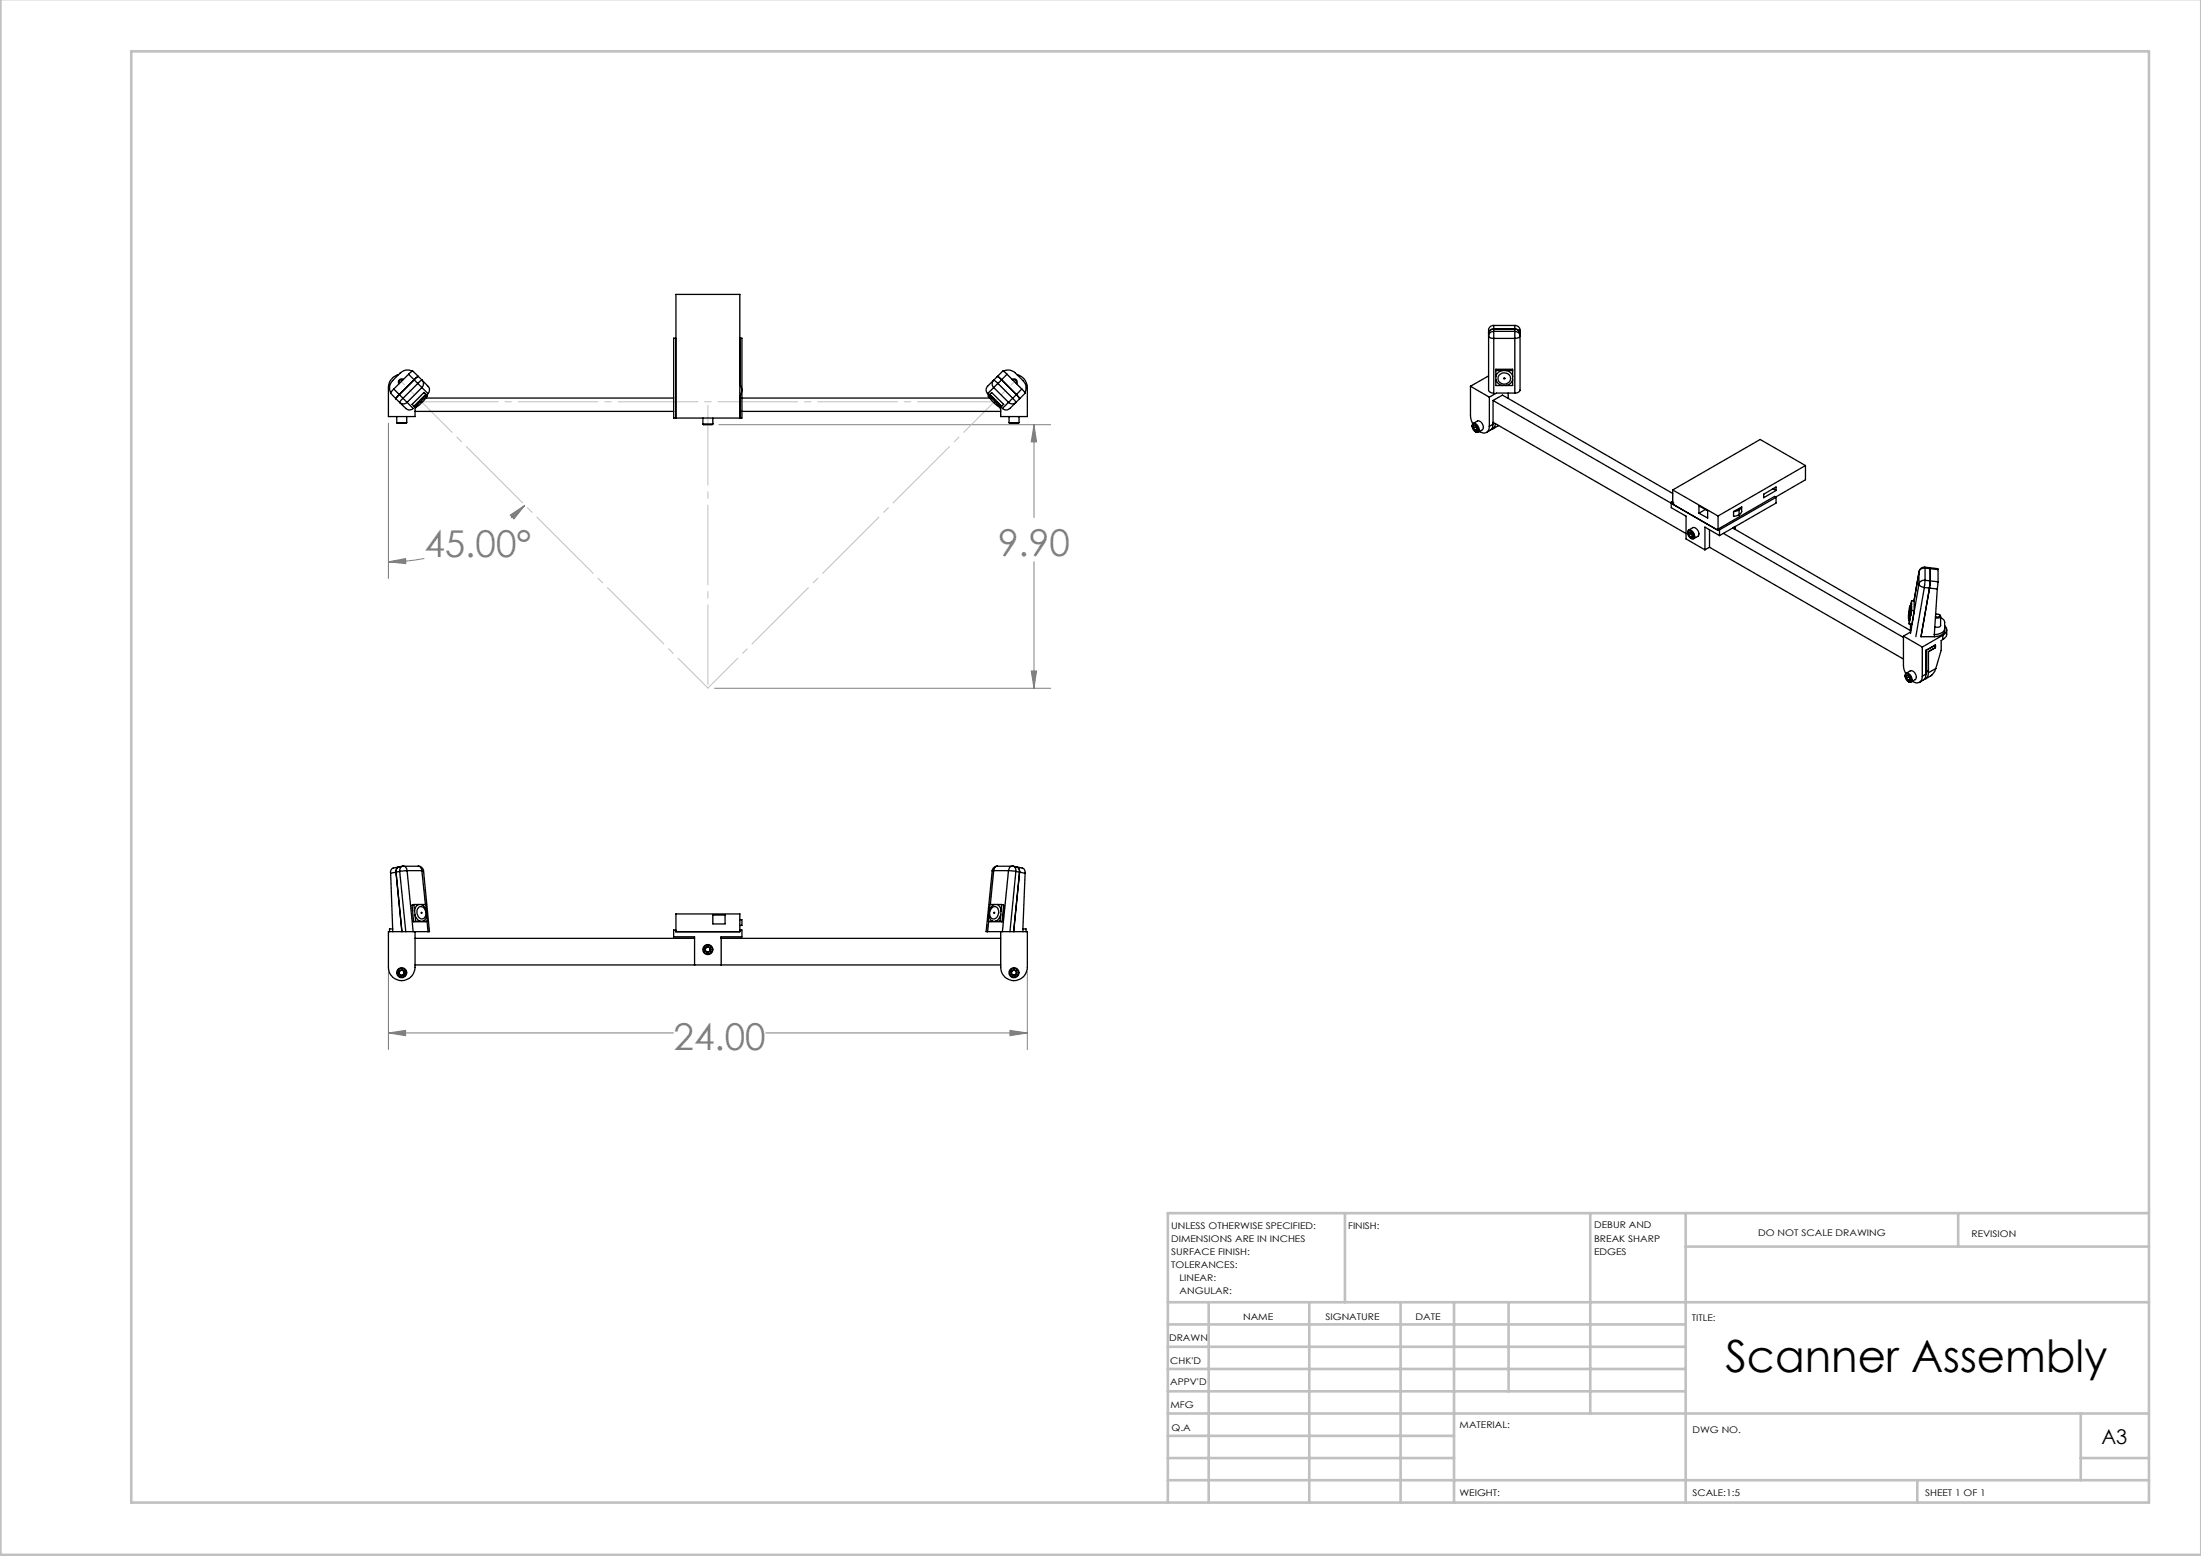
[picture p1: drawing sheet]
<svg xmlns="http://www.w3.org/2000/svg" width="420mm" height="297mm" viewBox="0 0 420 297" stroke-linecap="round" stroke-linejoin="round" font-family="sans-serif">
<g fill="none" stroke="#808080" stroke-width=".19">
<path d="M74.1 80.8v29.6M97.4 98.3l2.8-1.9-2.1 2.7zM100.2 96.4l-2.7 2.4M137.2 81.1h63.3M197.3 81.1l.5 3.2h-1zM197.3 81.1v17.7M74.1 107.2l3.3-.6v1zM81 106.6a33.7 33.7 0 0 1-6.9 .6M197.3 107.2v24.2M136.3 131.4h64.2M196.8 128.1h1l-.5 3.3zM74.1 197.2l3.3-.5v1z"/>
<path d="M74.1 185.5v14.8M74.1 197.2h54.4M146.1 197.2h49.9M192.7 196.7l3.3 .5-3.3 .5zM196 185.5v14.8"/>
</g>
<path d="M76.6 72.8l4 4" fill="none" stroke="#c0c0c0" stroke-width=".19" stroke-dasharray="15.2 1.3 1.3 1.3" stroke-dashoffset="14.3"/>
<path d="M80.6 76.8l54.5 54.5M189.6 76.8l-54.5 54.5" fill="none" stroke="#c0c0c0" stroke-width=".19" stroke-dasharray="15.2 1.3 1.3 1.3" stroke-dashoffset="7.2"/>
<path d="M189.6 76.8l3.9-3.9" fill="none" stroke="#c0c0c0" stroke-width=".19" stroke-dasharray="15.2 1.3 1.3 1.3" stroke-dashoffset="14.4"/>
<path d="M135.1 131.3v-54.6" fill="none" stroke="#c0c0c0" stroke-width=".19" stroke-dasharray="15.2 1.3 1.3 1.3" stroke-dashoffset="-.7"/>
<path d="M80.4 76.7h109.3" fill="none" stroke="#c0c0c0" stroke-width=".19" stroke-dasharray="15.2 1.3 1.3 1.3" stroke-dashoffset=".6"/>
<g fill="none" stroke="#c0c0c0" stroke-width=".5">
<path d="M.1 -.1v296.9h419.9M25 9.8h385.1v277h-385.1zM256.6 231.6v17M303.5 231.6v38.2M321.7 231.6v55.2M321.7 237.9h88.4M373.7 231.6v6.3M410.1 231.6h-187.3v55.2M222.8 248.6h187.3M222.8 257.1h98.9M222.8 252.8h98.9M230.6 248.6v38.2"/>
<path d="M249.8 248.6v38.2M267.3 248.6v38.2M277.5 248.6v38.2M287.9 248.6v17M222.8 265.6h98.9M222.8 261.3h98.9M222.8 278.3h54.7M222.8 274.1h54.7M222.8 269.8h187.3M397.1 278.3h13M397.1 269.8v12.7M222.8 282.5h187.3"/>
<path d="M365.9 282.5v4.3"/>
</g>
<g fill="#808080">
<path d="M74.1 107.2l3.3-.6v1zM97.4 98.3l2.8-1.9-2.1 2.7zM196.8 128.1h1l-.5 3.3zM197.3 81.1l.5 3.2h-1z"/>
<path d="M74.1 197.2l3.3-.5v1zM192.7 196.7l3.3 .5-3.3 .5z"/>
</g>
<g fill="none" stroke="#000" stroke-width=".25">
<path d="M75.1 74.3l-.6 .7 1.1 1.1M75.1 74.3l1.8 1.7M75.6 76.1l.7 .7M75.7 79.5v1.2M76.1 71.5a2.58 2.58 0 0 0-2 2.5v5.5h5.1v-1.8M76.9 72.5a.46 .46 0 0 0-.6 .1 .46 .46 0 0 0-.1 .6M76.9 76l.8 .8M76.9 76l-.6 .8M77 72.4a.61 .61 0 0 0-.8 .1 .61 .61 0 0 0-.1 .8M77.6 79.5v1.2M77.7 76.8a.98 .98 0 0 1-1.4 0M77.7 76.8l1.1 1.2a1.02 1.02 0 0 1-1.4 0l-1.1-1.2"/>
<path d="M78 71.4l.7-.6 1.1 1.1M78 71.4l1.7 1.8M78 71.4l-2.9 2.9M78.7 70.8h-.2a1.9 1.9 0 0 0-2.2 .4l-1.6 1.8a1.96 1.96 0 0 0-.2 2M79 77.5l.1 .2M79.1 77.7h.1M79.2 77.7l.4-.1-.3 .3zM79.2 78.5h49.4M79.7 73.2l.8 .8M79.7 73.2l-2.8 2.8M79.8 71.9l-.8 .6-3.2 3.2-.2 .4M79.8 71.9l.7 .7"/>
<path d="M79.9 76.7l-.8 1M79.9 76.7l-.9 .8M80.2 76.8l1.1-.9-.5 .6a2.08 2.08 0 0 1-1.2 1zM80.4 76.2l-.5 .5M80.4 76.7h.1l-.1 .1zM80.5 74l-2.8 2.8M80.5 74l1.2 1.1M80.5 72.6l-.8 .6M80.5 72.6a.98 .98 0 0 1 0 1.4M80.5 72.6l1.2 1.1a1.01 1.01 0 0 1 0 1.4M81.2 75.3l-.3-.4-2.3 2.3 .4 .3M81.2 75.3l-.8 .9"/>
<path d="M81.2 75.3l.2 .1M81.2 76h47.4M81.3 75.7v.2M81.4 75.4l-1 .8M81.4 75.4l.1 .1M81.5 75.5l-.2 .2M81.5 75.5l.1 .1-.3 .3M81.7 75.1l-.3 .3M128.9 64.6v15.2M129 79.8v-23.6h12.2v23.6M129 64.6h-.4v15.2h13v-15.2h-.4M134.1 79.8v1.1"/>
<path d="M136 79.8v1.1M141.2 73.4a1.78 1.78 0 0 1 0 2.2M141.2 79.8h.1M141.2 64.6h.1M141.6 78.5h49.4M141.6 76h47.3M188.5 75.1l.2 .3M188.7 75.5l.1 .4-.2-.3zM188.8 75.4l-.1 .1M188.8 75.4l1 .8M188.8 75.4l.4-.5 2.3 2.3-.4 .3M188.8 75.9l1.1 .8 .7 .9-.7-.5z"/>
<path d="M188.9 75.3l.9 .9M189.6 74l2.8 2.8M189.6 74l-1.1 1.1M189.7 76.7l.1 .1zM189.8 76.2l.5 .5M190.3 76.7l.7 1M190.3 76.7l.8 .8M190.3 71.9l.8 .6M190.4 73.2l-.7-.6a.86 .86 0 0 0-.1 1.4M190.4 73.2l-.8 .8M190.4 73.2l2.9 2.8M190.5 77.6l.5 .1-.2 .2z"/>
<path d="M191 77.7h.1M191.1 72.5l-.7 .7M191.1 72.5l2.9 2.8M191.1 77.5l-.1 .2M191.5 70.8h.1a1.9 1.9 0 0 1 2.2 .4l1.4 1.4a1.98 1.98 0 0 1 .4 2.4M192.2 71.4l-.8-.6-2.9 2.9a1.01 1.01 0 0 0 0 1.4M192.2 71.4l-1.1 1.1M192.2 71.4l2.8 2.9M192.5 79.5v1.2M193.1 72.4a.63 .63 0 0 1 .8 .1 .63 .63 0 0 1 .1 .8M193.3 72.5a.48 .48 0 0 1 .5 .1 .48 .48 0 0 1 .1 .6M193.3 76l-.9 .8"/>
<path d="M193.3 76l.1 .2a.53 .53 0 0 1 .3 .7l-.6 .2-.7-.3M194 75.3l.6 .8M194 75.3l-.7 .7M194.1 71.5a2.56 2.56 0 0 1 1.9 2.5v5.5h-5v-1.8M194.5 79.5v1.2M195 74.3l.6 .8-2.9 2.9a1.07 1.07 0 0 1-1.4 0l1.1-1.2M195 74.3l-1 1M280.6 73.7v5.6l.1 .8 .3 .8M280.6 73.7l3.6 2.1M284.1 63.7a.97 .97 0 0 1 .9-.9h4.1a.97 .97 0 0 1 1 .9M284.1 71.8l-3.5 1.9M284.2 75.8v5.6"/>
<path d="M284.9 76.4l34 19.7M284.9 76.4l1.8-1 32.5 18.8M284.9 76.4v4.6M285 63.2a.85 .85 0 0 0-.9 1.1l.4 .2 .5 .1M285 63.2v1.4M285 62.1a.91 .91 0 0 0-.9 .9v11.5a.89 .89 0 0 0 .9 .5v-10.4M285 64.6h4.1M285 63.2h4.1M285 62.1v1.1M285 62.1h4.1M285.4 72.5a1.63 1.63 0 0 0 1.3 1.1M285.4 71.8v.7"/>
<path d="M285.4 71.8v-1.3h3.2v1.3M285.4 70.7h1.3M285.4 72.5v1.1h1.3M286.1 71.6a1.16 1.16 0 0 1 1.6-.3 1.16 1.16 0 0 1 .2 1.7 1.17 1.17 0 0 1-1.5 .1 1.17 1.17 0 0 1-.3-1.5zM286.7 73.6h.7M286.7 70.7a1.63 1.63 0 0 0-1.3 1.1M286.7 70.7h.7M286.9 72.2h.2M287.4 70.7a1.5 1.5 0 0 1 1.2 1.1M287.4 70.7h1.2M287.8 75v1M288.6 71.8v.7"/>
<path d="M288.6 72.5a1.5 1.5 0 0 1-1.2 1.1M288.6 72.5v1.1h-1.2M289.1 63.2v1.4M289.1 63.2a.71 .71 0 0 1 .8 .4 .71 .71 0 0 1-.1 .8l-.7 .2M289.1 62.1a.91 .91 0 0 1 1 .9v11.5a.9 .9 0 0 1-1 .5M289.1 62.1v1.1M289.1 64.6v10.4M289.1 75h-3.6l-1.3 .8M75.7 80.7h1.9M75.7 80.7l.1 .1h1.7l.1-.1M134.1 80.9h1.9M134.1 80.9l.1 .2h1.7l.1-.2"/>
<path d="M192.5 80.7h2M192.5 80.7l.2 .1h1.6l.2-.1M280.9 81.4a.46 .46 0 0 1 .2-.6 .46 .46 0 0 1 .6 .2 1.02 1.02 0 0 1 .3 1.5h-.3l-.2-.1M281.1 81a.92 .92 0 0 1 .8 .5 .92 .92 0 0 1 0 .9 .99 .99 0 0 1-.8-1.4zM281.1 80.8l.8-.4a1.12 1.12 0 0 1 1 1.6l-.8 .5M281.2 81.7v-.4l.3-.1 .3 .5v.4l-.3 .1M281.2 81.7l.3 .5M281.6 81.5v-.1l.2 .3M281.6 81.5l-.4 .2M281.6 81.5l.2 .2M281.8 81.7v.1M281.8 81.9l-.3 .3"/>
<path d="M284.2 81.4a1.11 1.11 0 0 1-.6 1.2 1.11 1.11 0 0 1-1.3-.3M284.9 81a1.54 1.54 0 0 1-1.2 1.5M284.9 80.6l36.8 21.2M284.9 81l-.7 .4M285.4 80.9l-.3 .7-.5 .4M286 81.2l-1.2 .7M318.9 95.8v1.1l2.8 1.6v4.4l3.6 2M318.9 95.8l.3 .2M319.2 96.2h.1M319.2 96h.1M319.2 93.5v2.7M319.2 93.5l8.6 5"/>
<path d="M319.2 96.2l8.6 5M319.2 95.7l-.3 .1M324.2 96.6l1.7 .9v1.4l-1.7-.9zM325.4 97.3l-1.2 .7M327.8 98.5v2.7M330.8 97.6v1l1.1-.3M331.9 97.4l-1.1 .2M331.9 97.4v.9M332.4 96.8l-.5 .6M332.4 96.8v.8l-.5 .7M332.4 96.8l-1.6 .8M336.5 94.3l2.4-1.3v.6l-2.4 1.4z"/>
<path d="M338.3 93.3l.6 .3M338.9 94.9v1.1l-10.8 6.2M338.9 94.9l-.3-.1-10.8 6.2 .3 .1M338.9 94.9l-10.8 6.2M344.5 88.9l-16.7 9.6M344.5 88.9v2.7l-5.7 3.3M344.5 88.9l-8.6-5-16.7 9.6M322.1 101.7a.45 .45 0 0 1 .2-.6 .45 .45 0 0 1 .6 .2 1.1 1.1 0 0 1 .3 1.5l-.6-.1M322.1 101.5a.77 .77 0 0 1 1.1 .7 .46 .46 0 0 1-.3 .6 .46 .46 0 0 1-.6-.3l-.2-.4zM322.2 101.2l.8-.5a1.09 1.09 0 0 1 1 1.7l-.8 .4M322.3 102.1v-.5h.3l.4 .4v.5h-.4M322.3 102.1l.3 .4"/>
<path d="M322.7 101.8v-.1l.2 .4M322.7 101.8l-.4 .3M322.7 101.8l.2 .3M322.9 102.1h.1zM323 102.3l-.4 .2M326.2 104.5l37 21.3M326.2 101.1v3.4M326.2 104.5l-.9 .4M327.8 101.2h.1M328.1 101.1v1.1M328.1 102.2l-2.8-1.6v4.3M328.9 101.8l34.3 19.9"/>
<path d="M330.7 100.8l33.9 19.6M330.9 100.6l.2 .2M330.9 100.6l.3 .1M331.1 100.8l-.3 .1M331.2 100.7l-.1 .1M331.2 100.7v.4M364.2 118l.1 .2v.9M364.3 116.8v.1zM364.4 115.7l.1 .7-.3 1.6zM364.5 118.1l-.1 .4-.1-.1M364.5 118.1l-.2 1M364.6 119.1v1.5l-1.4 .8"/>
<path d="M364.6 117.5l-.1 .6M364.6 115.5l-.1 .2M364.8 115.8l-.2 1.7M364.8 115.4v.4M364.8 115.4l-.1-.2-.1 .3M364.8 114.6l.5 .1v1.9M364.8 116.5l.5 .1M364.8 114.6v.8M364.8 115.8v.7M364.8 116.5l-.2 1M364.8 114.6l-.2 .9M365.3 116.6l-.5 2.6-.5-.1"/>
<path d="M366.2 111.4a1.06 1.06 0 0 0 1 .7M366.2 109.1v2.3M366.2 111.4l-1.6 9.5M366.2 109.1l-1 5.6 1-5.6M366.2 109.1h.1M367.2 112.1l1 .2M367.2 112.1l-1.6 9.4M367.3 108.3a.97 .97 0 0 0-1.1 .8M367.3 108.3v.1M367.3 108.3l1 .1M367.3 110.8a1.03 1.03 0 0 0-1.1 .6M367.3 110.8l-.1 1.3"/>
<path d="M367.3 108.4a1.01 1.01 0 0 0-1.1 .7M367.3 110.8l1 .1M367.3 108.4v2.4M367.3 108.4l1 .1M368.2 112.3l-1.6 9.2h2.5M368.2 112.3l1.5 .1M368.3 108.4v.1M368.3 108.4l1.5 .1v.2M368.3 110.9l-.1 1.4M368.3 108.5v2.4M368.3 110.9l1.5 .2M368.3 108.5l1.5 .2"/>
<path d="M369.4 117.3l.5-.1 .3 .3-.3 .3-.6-.1M369.7 112.4l-.6 8.7M369.8 111.1l-.1 1.3M369.8 108.7v2.4M370 117.3l.2 .2a.56 .56 0 0 1-.3 .5 .56 .56 0 0 1-.6-.1M370.3 117.9l.2 .1a.91 .91 0 0 1 .6 .8v1.6a1.74 1.74 0 0 1-2 1.1M370.3 117.6v1.9l-.5 .2-.6-.1M371.1 119.4a1.03 1.03 0 0 1-.4 1.8M371.1 119.9a1.66 1.66 0 0 1-2 1.2M363.2 121.4v5.6l.1 .8 .3 .8M363.2 121.4l3.6 2.1M363.5 129.1a.46 .46 0 0 1 .3-.6 .46 .46 0 0 1 .5 .2 1.1 1.1 0 0 1 .4 1.5h-.4l-.2-.1"/>
<path d="M363.7 128.7a.92 .92 0 0 1 .8 .5 .92 .92 0 0 1 0 .9 .99 .99 0 0 1-.8-1.4zM363.7 128.5l.8-.4a1.09 1.09 0 0 1 1 1.6l-.8 .5M363.8 129.4v-.4l.3-.1 .4 .5v.4l-.4 .1M363.8 129.4l.3 .5M364.2 129.1v.1M364.2 129.2l-.4 .2M364.2 129.2l.2 .2M364.2 129.1l.2 .3M364.4 129.4l.1 .1M364.5 129.6l-.4 .3M366.8 129.1a1.11 1.11 0 0 1-.6 1.2 1.11 1.11 0 0 1-1.3-.3M366.8 123.5v5.6"/>
<path d="M367.5 128.7a1.54 1.54 0 0 1-1.2 1.5M367.5 128.7l-.7 .4M368 128.4l-.1 .4a1.11 1.11 0 0 1-.7 .9M368 128l-.5 .3M368 128.4v-4l1.3-.8v-.5l-1.8 1v4.6M369.1 121.1v.4M369.4 127.6l-.2 .5-.6 .8-1.1 .7M369.4 127.6l-1.4 .8M370.7 121.2l-3.9 2.3M370.7 121.2v.9M370.7 122.1l-.3 .2v1.8l-1 3.5M371.5 120.2a1.45 1.45 0 0 1-.8 1.9"/>
<path d="M74.5 166.7l.4 10.6M74.9 177.3h-.6v.5M74.9 177.3v.5M75.6 166.5l1.1 11.3M75.6 166.5l-1.1 .2M76.1 165.5a.83 .83 0 0 0-.5 1M76.3 166.3l-.7 .2M76.3 166.3l1.1 11.5M76.8 165.3h.2M76.8 165.3l-1.8 .4a.86 .86 0 0 0-.5 1M76.8 165.3a.83 .83 0 0 0-.5 1M77 165.3a.79 .79 0 0 1 .7 .9"/>
<path d="M77 165.3h2.8M77.7 166.2l-1.4 .1M77.7 166.2h2.8M77.7 166.2l1.1 11.6M79 172.6l-.4 .2 .3 3.1M79 172.6h.9M79 172.6l.1 1.3M79.1 173.9l.1 .7M79.2 174.6a1.8 1.8 0 0 0 1 1.3M79.2 177.8v6.8a2.54 2.54 0 0 1-2.5 2.6 2.54 2.54 0 0 1-2.6-2.6v-6.8h7.6M79.2 174.6l.1 1.3M79.2 179.1h53.3"/>
<path d="M79.3 175.9h.9M79.3 175.9h-.4M79.8 165.3a1.04 1.04 0 0 1 1 .9M79.8 165.3a.73 .73 0 0 1 .7 .9M79.9 172.6a1.4 1.4 0 0 0-.8 1.3M79.9 172.6h.5M79.9 173.1a1.16 1.16 0 0 1 1.2 .5 1.16 1.16 0 0 1 .1 1.2 .77 .77 0 0 1-.8 .6 .77 .77 0 0 1-.7-.7l-.1-.9zM80.2 175.9h.5M80.4 172.6a1.8 1.8 0 0 1 1 1.3M80.4 172.6h.8l.2 1.3M80.5 166.2h.3M80.5 166.2l.7 6.4"/>
<path d="M80.7 175.9h.9M80.8 166.2l1.2 11.6h-.3M81.4 173.9l.1 .7M81.5 174.6a1.46 1.46 0 0 1-.8 1.3M81.5 174.6l.1 1.3M81.5 175.9l.2 1.9M81.6 175.9h-2.7M129 177.8v-3.4h12.2v3.4h-12.3v-.3h-.3v1.3h3.9v5.4M136 174.7h2.4v1.7h-2.4zM137.6 179.1h53.4M141.2 175.5h.4v1.1h-.4M141.2 177.5h.4v1.3h-4v5.4"/>
<path d="M188.5 177.8h7.5v6.8a2.54 2.54 0 0 1-2.5 2.6 2.54 2.54 0 0 1-2.5-2.6v-6.8M188.6 175.9h2.6M188.6 175.9h.8M188.7 174.6a1.4 1.4 0 0 0 .7 1.3M188.7 174.6l-.1 1.3M188.7 175.9l-.2 1.9M188.8 173.9l-.1 .7M189.3 173.3a.75 .75 0 0 1 .8-.2 .75 .75 0 0 1 .5 .8 1.1 1.1 0 0 1-1.4 1.4 1.4 1.4 0 0 1 .1-2zM189.3 166.2l-1.1 11.6h.3M189.4 175.9h.6M189.6 166.2h-.3M189.6 166.2h2.8"/>
<path d="M189.6 166.2l-.6 6.4M189.8 172.6a1.8 1.8 0 0 0-1 1.3M189.8 172.6h.5M189.8 172.6h-.9l-.1 1.3M190 175.9h.8M190.3 172.6a1.46 1.46 0 0 1 .7 1.3M190.3 172.6h.8M190.3 165.3a.97 .97 0 0 0-1 .9M190.3 165.3a.79 .79 0 0 0-.7 .9M190.3 165.3h2.8M190.8 175.9h.4M191 174.6a1.8 1.8 0 0 1-1 1.3"/>
<path d="M191 174.6l-.2 1.3M191 173.9v.7M191.1 172.6l.4 .2-.3 3.1M191.1 172.6l-.1 1.3M192.4 166.2l1.5 .1M192.4 166.2l-1.1 11.6M193.1 165.3h.3M193.1 165.3a.79 .79 0 0 0-.7 .9M193.4 165.3a.86 .86 0 0 1 .5 1M193.4 165.3l.6 .2M193.9 166.3l1.7 .4M193.9 166.3l-1.2 11.5"/>
<path d="M194 165.5a.83 .83 0 0 1 .6 1l-1.2 11.3M194 165.5l1.1 .2a.83 .83 0 0 1 .5 1M195.2 177.3h.6v.5M195.2 177.3v.5M195.6 166.7l-.4 10.6M76.2 185.4l.5-.3 .4 .3v.5l-.4 .3-.5-.3zM79.2 184.2h111.8M134.6 181l.5-.3 .4 .3v.5l-.4 .3-.5-.3zM193 185.4l.5-.3 .5 .3v.5l-.5 .3-.5-.3z"/>
<circle cx="287.1" cy="72.2" r=".11"/>
<circle cx="80.4" cy="174.2" r=".09"/>
<circle cx="189.7" cy="174.2" r=".09"/>
<circle cx="76.6" cy="185.7" r=".48"/>
<circle cx="76.7" cy="185.7" r=".82"/>
<circle cx="76.7" cy="185.7" r=".95"/>
<circle cx="135.1" cy="181.2" r=".47"/>
<circle cx="135.1" cy="181.2" r=".96"/>
<circle cx="135.1" cy="181.3" r=".82"/>
<circle cx="193.5" cy="185.7" r=".48"/>
<circle cx="193.5" cy="185.7" r=".82"/>
<circle cx="193.5" cy="185.7" r=".95"/>
</g>
<text font-size="8.5" x="329.2" y="261.9">Scanner Assembly</text>
<g font-size="7.1" fill="#808080">
<text x="81" y="106.3">45.00°</text>
<text x="190.5" y="106.2">9.90</text>
<text x="128.5" y="200.4">24.00</text>
</g>
<text font-size="3.9" x="401" y="275.7">A3</text>
<g font-size="1.7">
<text x="223.5" y="234.6">UNLESS OTHERWISE SPECIFIED:</text>
<text x="223.5" y="237.1">DIMENSIONS ARE IN INCHES</text>
<text x="223.5" y="239.6">SURFACE FINISH:</text>
<text x="257.3" y="234.6">FINISH:</text>
<text x="304.2" y="234.5">DEBUR AND</text>
<text x="304.2" y="237">BREAK SHARP</text>
<text x="304.2" y="239.5">EDGES</text>
<text x="335.5" y="235.9">DO NOT SCALE DRAWING</text>
<text x="376.2" y="236.1">REVISION</text>
<text x="223.5" y="242.1">TOLERANCES:</text>
<text x="225.1" y="244.6">LINEAR:</text>
<text x="225.1" y="247">ANGULAR:</text>
<text x="237.2" y="252">NAME</text>
<text x="252.9" y="251.9">SIGNATURE</text>
<text x="270.1" y="251.9">DATE</text>
<text x="223.1" y="256">DRAWN</text>
<text x="322.8" y="252.2">TITLE:</text>
<text x="223.3" y="260.3">CHK'D</text>
<text x="223.3" y="264.4">APPV'D</text>
<text x="223.3" y="268.7">MFG</text>
<text x="223.6" y="273.1">Q.A</text>
<text x="278.5" y="272.5">MATERIAL:</text>
<text x="323" y="273.6">DWG NO.</text>
<text x="278.5" y="285.5">WEIGHT:</text>
<text x="323" y="285.6">SCALE:1:5</text>
<text x="367.4" y="285.6">SHEET 1 OF 1</text>
</g>
</svg>
